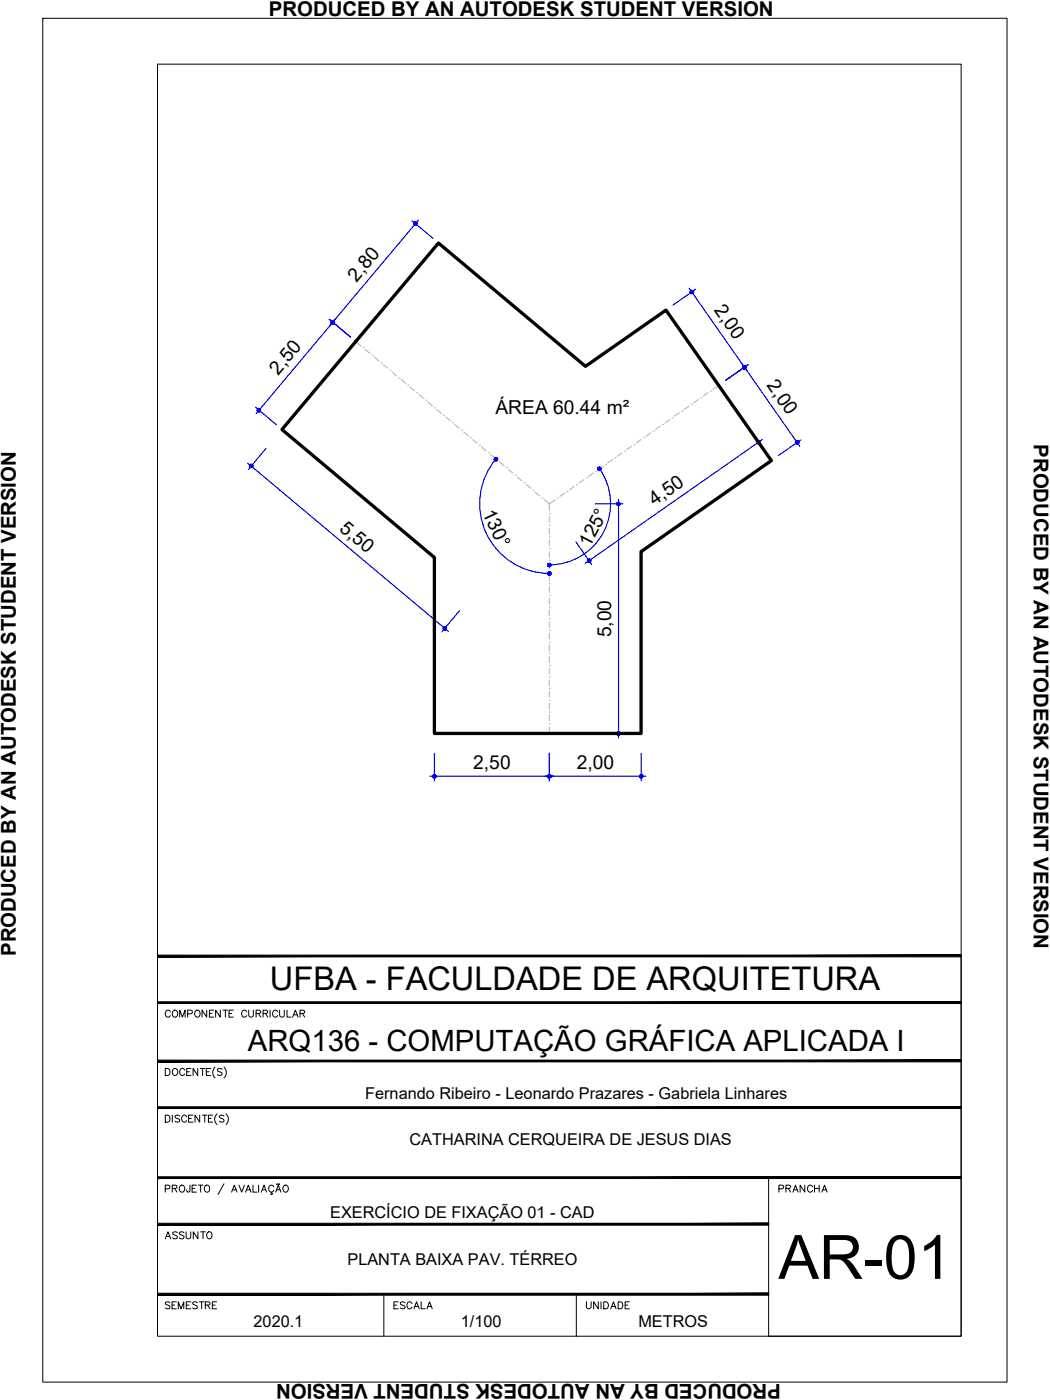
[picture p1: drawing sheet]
<svg xmlns="http://www.w3.org/2000/svg" width="229mm" height="305mm" viewBox="0 0 229 305" stroke-linecap="round" stroke-linejoin="round" font-family="sans-serif">
<!-- layer: ARQ_EIXO CINZA 04 -->
<g fill="none" stroke="#bababa" stroke-width=".25">
<path d="M77.5 74.3l1.1 1M79.1 75.7h.1M79.5 76.1l1 .8M81 77.3h.1M81.5 77.7l1 .9M83 79h.1M83.4 79.4l1 .8M84.9 80.6h.1M85.4 81l1 .8M86.9 82.3h.1M87.3 82.6l1 .8M88.8 83.9h.1"/>
<path d="M89.3 84.3l1 .8M90.7 85.5h.1M91.2 85.9l1 .8M92.7 87.1h.1M93.2 87.5l.9 .8M94.6 88.8h.1M95.1 89.2l1 .8M96.6 90.4h.1M97.1 90.8l.9 .8M98.5 92h.1M99 92.5l1 .8M100.5 93.6h.1"/>
<path d="M101 94.1l.9 .8M102.4 95.3h.1M102.9 95.7l1 .8M104.4 96.9h.1M104.9 97.3l.9 .9M106.3 98.6h.1M106.8 99l1 .8M133.9 99.7h.1M135.4 98.6l-1 .8M135.9 98.3h.1M137.5 97.2l-1.1 .7M138 96.8h.1"/>
<path d="M139.6 95.7l-1 .7M140.1 95.3h.1M141.6 94.2l-1 .8M142.2 93.9h.1M143.8 92.8l-1.1 .7M144.3 92.4h.1M145.8 91.4l-1 .7M146.3 91h.1M147.9 89.9l-1 .7M148.4 89.5h.1M150 88.4l-1.1 .8M150.5 88.1h.1"/>
<path d="M152.1 87l-1.1 .7M152.6 86.6h.1M154.1 85.5l-1 .7M154.7 85.1h.1M156.5 83.9l-1.3 .9M108.2 100.2h.1M108.8 100.6l.9 .8M110.2 101.8h.1M110.7 102.2l1 .8M112.1 103.5h.1M112.6 103.9l1 .8M114.1 105.1h.1"/>
<path d="M114.6 105.5l1 .8M116 106.7h.1M116.5 107.1l1 .9M118 108.4h.1M118.4 108.8l1.2 .9M119.6 119.5h.1M119.6 116.9h.1M119.6 114.4h.1M119.6 111.8h.1M119.6 112.5v1.2M119.6 115v1.3M119.6 117.6v1.2"/>
<path d="M120.9 108.8l-1.3 .9v1.5M121.4 108.5h.1M122.9 107.4l-1 .7M123.4 107h.1M125 105.9l-1 .7M125.5 105.5h.1M127.1 104.4l-1 .8M127.6 104.1h.1M129.2 103l-1.1 .7M129.7 102.6h.1M131.3 101.5l-1.1 .8M131.8 101.2h.1"/>
<path d="M133.3 100.1l-1 .7M119.6 139.8h.1M119.6 137.2h.1M119.6 134.7h.1M119.6 132.2h.1M119.6 129.6h.1M119.6 127.1h.1M119.6 124.5h.1M119.6 122h.1M119.6 120.1v1.3M119.6 122.6v1.3M119.6 125.2v1.2"/>
<path d="M119.6 127.7v1.3M119.6 130.3v1.2M119.6 132.8v1.3M119.6 135.3v1.3M119.6 137.9v1.2M119.6 157.6h.1M119.6 155h.1M119.6 152.5h.1M119.6 149.9h.1M119.6 147.4h.1M119.6 144.9h.1M119.6 142.3h.1"/>
<path d="M119.6 140.4v1.3M119.6 143v1.2M119.6 145.5v1.3M119.6 148v1.3M119.6 150.6v1.2M119.6 153.1v1.3M119.6 155.7v1.2M119.6 158.2v1.5"/>
</g>
<!-- layer: COTA AZUL -->
<g fill="none" stroke="#00f" stroke-width=".25">
<path d="M89.7 48l4.6 3.9M91.1 47.9l-35.3 42.2M71.7 69.5l4.6 3.9M150 62.7l24.1 34.5M151.4 63l-4.9 3.4M162.9 79.4l-4.9 3.4M55.6 88.6l4.6 3.9M57.9 97.6l-3.8 4.6M108 99.9a15.2 15.2 0 0 0-2.1 16.2 15.2 15.2 0 0 0 13.7 8.7M162.3 92.2l3.4 4.9M165.9 95.7l-38.5 26.9M174.4 95.8l-4.9 3.4"/>
<path d="M53.9 100.8l43.7 36.7M125.4 118l3.4 4.9M129.6 109.7h6M130.5 102a13.3 13.3 0 0 1-10.9 21M134.7 108.7v52M100 133l-3.8 4.6M129.6 159.7h6M93.6 169h47M94.6 164v6M119.6 164v6M139.6 164v6"/>
</g>
<!-- layer: 0 -->
<g fill="#00f" stroke="#00f" stroke-width=".22">
<path d="M54.4 101.2v.2l.3 .1zM54.4 101.4l.3 .1-.3 .1zM54.4 101.6l.1 .2 .2-.3z"/>
<path d="M54.7 101.5l-.2 .3h.2zM54.7 101.5l.1 .3h-.1zM54.7 101.5l.1 .3 .2-.1z"/>
<path d="M54.7 101.5l.3 .2 .1-.2zM54.7 101.5l.4-.2v.2zM54.9 101.2l-.2 .3 .4-.2z"/>
<path d="M54.8 101.1l-.1 .4 .2-.3zM54.6 101.1h.2l-.1 .4zM54.6 101.1l-.2 .1 .3 .3z"/>
<path d="M96.9 136.8l.2 .3 .1-.2zM96.9 136.8l.3-.1v.2zM97.1 136.5l-.2 .3 .3-.1z"/>
<path d="M96.9 136.4v.4l.2-.3zM96.7 136.4h.2v.4zM96.6 136.6l.3 .2-.2-.4z"/>
<path d="M96.6 136.6l-.1 .1 .4 .1zM96.5 136.7l.4 .1-.4 .1zM96.5 136.9l.1 .2 .3-.3z"/>
<path d="M96.9 136.8l-.3 .3 .2 .1zM96.9 136.8l.1 .4h-.2zM96.9 136.8l.1 .4 .1-.1z"/>
<path d="M134.5 109.4l.2 .3v-.4zM134.5 109.4l.2 .3-.4-.2zM134.3 109.5v.2h.4z"/>
<path d="M134.3 109.7v.2l.4-.2zM134.3 109.9l.4-.2-.2 .3zM134.7 109.7l-.2 .3 .2 .1z"/>
<path d="M134.7 109.7v.4l.1-.1zM134.7 109.7l.3 .2-.2 .1zM134.7 109.7l.3 .2v-.2z"/>
<path d="M134.7 109.7h.3v-.2zM134.8 109.4l.2 .1-.3 .2zM134.7 109.3v.4l.1-.3z"/>
<path d="M134.7 159.7v.4l.1-.1zM134.7 159.7l.3 .2-.2 .1zM134.7 159.7l.3 .2v-.2z"/>
<path d="M134.7 159.7h.3v-.2zM134.8 159.4l.2 .1-.3 .2zM134.7 159.3v.4l.1-.3z"/>
<path d="M134.5 159.4l.2 .3v-.4zM134.5 159.4l.2 .3-.4-.2zM134.3 159.5v.2h.4z"/>
<path d="M134.3 159.7v.2l.4-.2zM134.3 159.9l.4-.2-.2 .3zM134.7 159.7l-.2 .3 .2 .1z"/>
<path d="M127.9 122.3l.2 .1 .2-.3zM128.3 122.1v.4l-.2-.1zM128.3 122.1v.4l.2-.1z"/>
<path d="M128.3 122.1l.2 .3 .1-.1zM128.3 122.1l.4-.1-.1 .3zM128.3 122.1l.4-.1-.1-.1z"/>
<path d="M128.4 121.8l-.1 .3 .3-.2zM128.2 121.7l.2 .1-.1 .3zM128.1 121.8l.2 .3-.1-.4z"/>
<path d="M128.1 121.8l-.2 .1 .4 .2zM127.9 121.9l.4 .2h-.4zM127.9 122.1v.2l.4-.2z"/>
<path d="M165.3 95.9l-.2 .4 .3-.2zM165.1 95.9h.2l-.2 .4zM164.9 96l.2 .3v-.4z"/>
<path d="M164.9 96l-.1 .1 .3 .2zM164.8 96.1l.3 .2h-.3zM164.8 96.3v.2l.3-.2z"/>
<path d="M164.8 96.5l.2 .1 .1-.3zM165.1 96.3v.3h-.1zM165.1 96.3v.3h.3z"/>
<path d="M165.1 96.3l.3 .3v-.2zM165.1 96.3l.4-.1-.1 .2zM165.1 96.3l.4-.1-.1-.1z"/>
<path d="M150.4 63.2l-.1 .2 .3 .2zM150.3 63.4l.3 .2h-.4zM150.2 63.6l.1 .2 .3-.2z"/>
<path d="M150.3 63.8l.2 .1 .1-.3zM150.6 63.6l.1 .3h-.2zM150.6 63.6l.1 .3h.1z"/>
<path d="M150.6 63.6l.2 .3 .2-.2zM150.6 63.6l.4-.1v.2zM150.6 63.6l.4-.1-.1-.2z"/>
<path d="M150.8 63.2l-.2 .4 .3-.3zM150.6 63.2h.2l-.2 .4zM150.4 63.2l.2 .4v-.4z"/>
<path d="M162.1 80l.2 .3 .1-.2zM162.1 80l.4-.1-.1 .2zM162.1 80l.4-.1-.1-.2z"/>
<path d="M162.3 79.6l-.2 .4 .3-.3zM162.1 79.6h.2l-.2 .4zM161.9 79.6l.2 .4v-.4z"/>
<path d="M161.9 79.6l-.1 .2 .3 .2zM161.8 79.8l.3 .2h-.4zM161.7 80l.1 .2 .3-.2z"/>
<path d="M161.8 80.2l.1 .1 .2-.3zM162.1 80v.3h-.2zM162.1 80v.3h.2z"/>
<path d="M161.9 79.6l-.1 .2 .3 .2zM161.8 79.8l.3 .2h-.4zM161.7 80l.1 .2 .3-.2z"/>
<path d="M161.8 80.2l.1 .1 .2-.3zM162.1 80v.3h-.2zM162.1 80v.3h.2z"/>
<path d="M162.1 80l.2 .3 .1-.2zM162.1 80l.4-.1-.1 .2zM162.1 80l.4-.1-.1-.2z"/>
<path d="M162.3 79.6l-.2 .4 .3-.3zM162.1 79.6h.2l-.2 .4zM161.9 79.6l.2 .4v-.4z"/>
<path d="M173.6 96.3l.2 .3 .1-.1zM173.6 96.3h.3v.2zM173.6 96.3h.3v-.2z"/>
<path d="M173.7 96l-.1 .3 .3-.2zM173.5 96h.2l-.1 .3zM173.4 96l.2 .3-.1-.3z"/>
<path d="M173.4 96l-.2 .2 .4 .1zM173.2 96.2l.4 .1-.4 .1zM173.2 96.4l.1 .2 .3-.3z"/>
<path d="M173.3 96.6l.1 .1 .2-.4zM173.6 96.3v.4h-.2zM173.6 96.3v.4l.2-.1z"/>
<path d="M72.5 69.8l-.1 .3 .3-.2zM72.3 69.8h.2l-.1 .3zM72.2 69.9l.2 .2-.1-.3z"/>
<path d="M72.2 69.9l-.1 .2h.3zM72.1 70.1h.3l-.3 .2zM72.1 70.3l.1 .1 .2-.3z"/>
<path d="M72.4 70.1l-.2 .3 .2 .1zM72.4 70.1l.2 .4h-.2zM72.4 70.1l.2 .4 .1-.1z"/>
<path d="M72.4 70.1l.3 .3 .1-.2zM72.4 70.1l.4-.1v.2zM72.7 69.9l-.3 .2 .4-.1z"/>
<path d="M56.4 89.3l-.3 .3 .2 .1zM56.4 89.3l.1 .4h-.2zM56.4 89.3l.1 .4 .2-.2z"/>
<path d="M56.4 89.3l.3 .2v-.1zM56.4 89.3l.3-.1v.2zM56.6 89l-.2 .3 .3-.1z"/>
<path d="M56.4 88.9v.4l.2-.3zM56.3 88.9h.1v.4zM56.1 89.1l.3 .2-.1-.4z"/>
<path d="M56.1 89.1l-.1 .1 .4 .1zM56 89.2l.4 .1-.4 .1zM56 89.4l.1 .2 .3-.3z"/>
<path d="M72.4 70.1l-.2 .3 .2 .1zM72.4 70.1l.2 .4h-.2zM72.4 70.1l.2 .4 .1-.1z"/>
<path d="M72.4 70.1l.3 .3 .1-.2zM72.4 70.1l.4-.1v.2zM72.7 69.9l-.3 .2 .4-.1z"/>
<path d="M72.5 69.8l-.1 .3 .3-.2zM72.3 69.8h.2l-.1 .3zM72.2 69.9l.2 .2-.1-.3z"/>
<path d="M72.2 69.9l-.1 .2h.3zM72.1 70.1h.3l-.3 .2zM72.1 70.3l.1 .1 .2-.3z"/>
<path d="M90.5 48.3v.4l.2-.3zM90.3 48.3h.2v.4zM90.3 48.3l-.1 .2 .3 .2z"/>
<path d="M90.2 48.5l-.1 .1 .4 .1zM90.1 48.6l.4 .1-.4 .1zM90.1 48.8l.1 .2 .3-.3z"/>
<path d="M90.5 48.7l-.3 .3 .2 .1zM90.5 48.7l.1 .4h-.2zM90.5 48.7l.1 .4 .1-.2z"/>
<path d="M90.5 48.7l.2 .2 .1-.1zM90.5 48.7l.3-.1v.2zM90.7 48.4l-.2 .3 .3-.1z"/>
<path d="M119.6 169h.4l-.1-.2zM119.8 168.7l.1 .1-.3 .2zM119.6 168.6v.4l.2-.3z"/>
<path d="M119.4 168.7l.2 .3v-.4zM119.3 168.8l.1-.1 .2 .3zM119.3 168.8l-.1 .2h.4z"/>
<path d="M119.2 169l.1 .2 .3-.2zM119.3 169.2l.3-.2-.2 .3zM119.6 169l-.2 .3 .2 .1z"/>
<path d="M119.6 169v.4l.2-.1zM119.6 169l.3 .2-.1 .1zM119.6 169l.3 .2 .1-.2z"/>
<path d="M94.2 169l.1 .2 .3-.2zM94.3 169.2l.3-.2-.2 .3zM94.6 169l-.2 .3 .2 .1z"/>
<path d="M94.6 169v.4l.2-.1zM94.6 169l.3 .2-.1 .1zM94.6 169l.3 .2 .1-.2z"/>
<path d="M94.6 169h.4l-.1-.2zM94.8 168.7l.1 .1-.3 .2zM94.6 168.6v.4l.2-.3z"/>
<path d="M94.4 168.7l.2 .3v-.4zM94.4 168.7l.2 .3-.3-.2zM94.3 168.8l-.1 .2h.4z"/>
<path d="M139.6 169h.4l-.1-.2zM139.8 168.7l.1 .1-.3 .2zM139.6 168.6v.4l.2-.3z"/>
<path d="M139.4 168.7l.2 .3v-.4zM139.4 168.7l.2 .3-.3-.2zM139.3 168.8l-.1 .2h.4z"/>
<path d="M139.2 169l.1 .2 .3-.2zM139.3 169.2l.3-.2-.2 .3zM139.6 169l-.2 .3 .2 .1z"/>
<path d="M139.6 169v.4l.2-.1zM139.6 169l.3 .2-.1 .1zM139.6 169l.3 .2 .1-.2z"/>
<path d="M119.2 169l.1 .2 .3-.2zM119.3 169.2l.3-.2-.2 .3zM119.6 169l-.2 .3 .2 .1z"/>
<path d="M119.6 169v.4l.2-.1zM119.6 169l.3 .2-.1 .1zM119.6 169l.3 .2 .1-.2z"/>
<path d="M119.6 169h.4l-.1-.2zM119.8 168.7l.1 .1-.3 .2zM119.6 168.6v.4l.2-.3z"/>
<path d="M119.4 168.7l.2 .3v-.4zM119.3 168.8l.1-.1 .2 .3zM119.3 168.8l-.1 .2h.4z"/>
<path d="M108 99.6v.3l.2-.2zM107.9 99.6h.1v.3zM107.7 99.7l.3 .2-.1-.3z"/>
<path d="M107.7 99.7l-.1 .2h.4zM107.6 99.9h.4l-.4 .2zM107.6 100.1l.1 .1 .3-.3z"/>
<path d="M108 99.9l-.3 .3 .2 .1zM108 99.9l.1 .4h-.2zM108 99.9l.1 .4 .1-.1z"/>
<path d="M108 99.9l.2 .3 .1-.2zM108 99.9l.3-.1v.2zM108.2 99.7l-.2 .2 .3-.1z"/>
<path d="M119.6 124.8h.4l-.1-.1zM119.8 124.5l.1 .2-.3 .1zM119.6 124.5v.3l.2-.3z"/>
<path d="M119.4 124.5l.2 .3v-.3zM119.3 124.7l.1-.2 .2 .3zM119.3 124.7l-.1 .1h.4z"/>
<path d="M119.2 124.8l.1 .3 .3-.3zM119.3 125.1l.3-.3-.2 .4zM119.6 124.8l-.2 .4h.2z"/>
<path d="M119.6 124.8v.4h.2zM119.6 124.8l.3 .3-.1 .1zM119.6 124.8l.3 .3 .1-.3z"/>
<path d="M119.2 123l.1 .2 .3-.2zM119.3 123.2l.3-.2-.2 .3zM119.6 123l-.2 .3 .2 .1z"/>
<path d="M119.6 123v.4l.2-.1zM119.6 123l.3 .2-.1 .1zM119.6 123l.3 .2 .1-.2z"/>
<path d="M119.6 123h.4l-.1-.2zM119.8 122.7l.1 .1-.3 .2zM119.6 122.6v.4l.2-.3z"/>
<path d="M119.4 122.7l.2 .3v-.4zM119.3 122.8l.1-.1 .2 .3zM119.3 122.8l-.1 .2h.4z"/>
<path d="M130.3 101.8l-.2 .1 .4 .2zM130.1 101.9l.4 .2h-.4zM130.1 102.1l.1 .2 .3-.2z"/>
<path d="M130.2 102.3l.1 .1 .2-.3zM130.5 102.1v.3h-.2zM130.5 102.1v.3h.2z"/>
<path d="M130.5 102.1l.2 .3 .1-.2zM130.5 102.1l.4-.1-.1 .2zM130.5 102.1l.4-.1-.1-.1z"/>
<path d="M130.6 101.7l-.1 .4 .3-.2zM130.5 101.7h.1l-.1 .4zM130.3 101.8l.2 .3v-.4z"/>
</g>
<path d="M95.5 52.9l32 26.9 17.5-12.3 22.9 32.8-28.3 19.8v39.6h-45v-38.3l-33.2-27.9z" fill="none" stroke="#000" stroke-width=".72"/>
<!-- layer: MRG_EXTERNA -->
<path d="M9.3 4h209.9v296.9h-209.9z" fill="none" stroke="#000" stroke-width=".22"/>
<!-- layer: MRG_INTERNA -->
<path d="M34.3 14h175v276.9h-175z" fill="none" stroke="#000" stroke-width=".22"/>
<!-- layer: SIMB_01 -->
<g fill="#000" stroke="#000" stroke-width=".22">
<path d="M34.3 218.1v.4l175-.4zM34.3 218.5l175-.4v.4z"/>
<path d="M34.3 207.9v.4l175-.4zM34.3 208.3l175-.4v.4z"/>
<path d="M34.3 230.8v.4l175-.4zM34.3 231.2l175-.4v.4z"/>
<path d="M34.3 256.2v.4l175-.4zM34.3 256.6l175-.4v.4z"/>
<path d="M34.3 241v.3l175-.3zM34.3 241.3l175-.3v.3z"/>
<path d="M34.3 266.3v.4l133-.4zM34.3 266.7l133-.4v.4z"/>
<path d="M34.3 282h133v-.4zM34.3 281.6h133l-133 .4z"/>
</g>
<g fill="none" stroke="#000" stroke-width=".22">
<path d="M45 219.9v1.5l-1-1.5v1.5M46.5 219.9h-.9v1.5h.9M48 219.9v1.5l-1.1-1.5v1.5M48.6 219.9h1M49.1 219.9v1.5M50.8 219.9h-.9v1.5h.9M54.1 219.9v1.1l.5 .4h.3l.3-.4v-1.1M58.8 219.9v1.5M60.9 219.9v1.1l.4 .4 .5-.2 .1-1.3M62.5 219.9v1.5h.9M209.3 208.1v82.8h-42v-34.5M36 232.6h.5a.82 .82 0 0 1 .5 .8 .82 .82 0 0 1-.5 .7h-.5z"/>
<path d="M37.1 220.3a.56 .56 0 0 0-.7-.4 .56 .56 0 0 0-.4 .6 .63 .63 0 0 0 .2 .8 .63 .63 0 0 0 .9-.2M37.7 220.1a.72 .72 0 0 1 1 .2 .72 .72 0 0 1-.3 1.1 .72 .72 0 0 1-.9-.4 .72 .72 0 0 1 .2-.9zM37.7 232.8a.72 .72 0 0 1 1 .2 .72 .72 0 0 1-.3 1.1 .72 .72 0 0 1-.9-.4 .72 .72 0 0 1 .2-.9zM39.1 221.4v-1.5l.6 1.5 .6-1.5v1.5M40.2 233a.56 .56 0 0 0-.6-.4 .56 .56 0 0 0-.5 .6 .63 .63 0 0 0 .3 .8 .63 .63 0 0 0 .8-.2M40.6 233.3h.6M40.9 220.7l.9-.1v-.5l-.3-.2h-.6v1.5M41.6 232.6h-1v1.5h1M42.7 220a.71 .71 0 0 1 .9 .7 .71 .71 0 0 1-.9 .7l-.3-.5v-.4zM43.1 232.6v1.5l-1.1-1.5v1.5M43.6 232.6h1M44.1 232.6v1.5"/>
<path d="M44.9 233.3h.6M45.6 220.6h.5M45.9 232.6h-1v1.5h1M46.8 232.3a1.57 1.57 0 0 0 0 2.4M48.3 232.8l-.3-.2-.7 .2 .2 .4 .5 .2 .3 .3v.2l-.3 .2-.7-.2M48.8 232.3a1.57 1.57 0 0 1 0 2.4M49.9 220.6h.5M53.7 220.3a.56 .56 0 0 0-.6-.4 .56 .56 0 0 0-.5 .6 .63 .63 0 0 0 .3 .8 .63 .63 0 0 0 .8-.2M55.8 220.6h.8l.2-.4-.4-.3h-.6v1.5M56.3 220.6l.5 .8M57.3 220.6h.8l.2-.4-.4-.3h-.6v1.5M57.8 220.6l.5 .8"/>
<path d="M60.5 220.3a.56 .56 0 0 0-.7-.4 .56 .56 0 0 0-.4 .6 .63 .63 0 0 0 .2 .8 .63 .63 0 0 0 .9-.2M63.7 221.4l.6-1.5 .6 1.5M63.9 220.9h.7M65.3 220.6h.9l.1-.4-.3-.3h-.7v1.5M65.8 220.6l.5 .8M36 242.8h.5a.82 .82 0 0 1 .5 .7 .82 .82 0 0 1-.5 .8h-.5zM36 258.8l.9-.1 .1-.6-1-.1v1.5M37.5 258.7l1-.1v-.5l-1-.1v1.5M37.5 242.8v1.5M38 258.7l.5 .8M39.1 243l-.3-.2-.7 .2 .2 .4 .7 .3 .1 .2v.2l-.3 .2-.7-.2M39.2 258.2a.72 .72 0 0 1 1 .2 .72 .72 0 0 1-.3 1.1 .72 .72 0 0 1-.9-.4 .72 .72 0 0 1 .2-.9z"/>
<path d="M40.6 243.2a.56 .56 0 0 0-.6-.4 .56 .56 0 0 0-.5 .6 .63 .63 0 0 0 .3 .8 .63 .63 0 0 0 .8-.2M41.1 243.5h.6M41.4 258l-.1 1.4-.4 .1-.2-.1-.1-.4M41.8 258.7h.6M42 242.8h-.9v1.5h.9M42.8 258h-1v1.5h1M43.2 258h1M43.5 242.8v1.5l-1-1.5v1.5M43.7 258v1.5M44.1 242.8h1M44.6 242.8v1.5M44.6 258.2a.63 .63 0 0 1 .8-.1 .63 .63 0 0 1 .2 .9 .57 .57 0 0 1-.5 .6 .57 .57 0 0 1-.6-.6z"/>
<path d="M45.4 243.5h.5M46.3 242.8h-.9v1.5h.9M47.2 242.5a1.57 1.57 0 0 0 0 2.3M48.8 243l-.4-.2-.6 .2 .1 .4 .7 .3 .2 .2v.2l-.4 .2-.6-.2M48.8 257.7l-1.3 2.4M49.2 242.5a1.57 1.57 0 0 1 0 2.3M50.4 259.5l.6-1.5 .6 1.5M50.7 259h.7M52 258l.6 1.5 .6-1.5M53.5 259.5l.6-1.5 .6 1.5M53.7 259h.7M55.1 258v1.5h.9"/>
<path d="M56.3 258v1.5M56.9 259.5l.6-1.5 .5 1.5M57.1 259h.7M59.1 259.5v.3l.2 .2h-.4M59.6 258.4a.6 .6 0 0 0-.9-.3 .6 .6 0 0 0-.2 .9 .54 .54 0 0 0 .4 .5 .54 .54 0 0 0 .7-.3M60 259.5l.6-1.5 .6 1.5M60.2 259h.8M60.3 257.8l-.1 .1M60.3 257.8h.2M60.5 257.8l.1 .1M60.6 257.9h.2M60.9 257.7l-.1 .2"/>
<path d="M61.8 258.2a.72 .72 0 0 1 1 .2 .72 .72 0 0 1-.3 1.1 .72 .72 0 0 1-.9-.4 .72 .72 0 0 1 .2-.9zM83.6 281.8v9.1M125.5 281.8v9.1"/>
</g>
<text font-size="13.3" x="169.5" y="278.4">AR-01</text>
<text font-size="7.1" x="58.8" y="215.6">UFBA - FACULDADE DE ARQUITETURA</text>
<text font-size="6.4" x="54" y="228.9">ARQ136 - COMPUTAÇÃO GRÁFICA APLICADA I</text>
<g font-size="4.4">
<text x="58.5" y="3.6">PRODUCED BY AN AUTODESK STUDENT VERSION</text>
<text x="225.1" y="96.7" transform="rotate(90 225.1 96.7)">PRODUCED BY AN AUTODESK STUDENT VERSION</text>
<text x="3.5" y="208.2" transform="rotate(-90 3.5 208.2)">PRODUCED BY AN AUTODESK STUDENT VERSION</text>
<text x="168.3" y="260.7">PRANCHA</text>
<text x="34.9" y="270.9">ASSUNTO</text>
<text x="34.9" y="286.1">SEMESTRE</text>
<text x="84.7" y="286.1">ESCALA</text>
<text x="126.3" y="286.1">UNIDADE</text>
<text x="170" y="301.3" transform="rotate(-180 170 301.3)">PRODUCED BY AN AUTODESK STUDENT VERSION</text>
</g>
<g font-size="4.2">
<text x="77.6" y="61.5" transform="rotate(-50 77.6 61.5)">2,80</text>
<text x="155.4" y="67.5" transform="rotate(55 155.4 67.5)">2,00</text>
<text x="60.6" y="81.8" transform="rotate(-50 60.6 81.8)">2,50</text>
<text x="166.8" y="83.9" transform="rotate(55 166.8 83.9)">2,00</text>
<text x="107.9" y="90.1">ÁREA 60.44 m²</text>
<text x="104.9" y="111.6" transform="rotate(65 104.9 111.6)">130°</text>
<text x="142.5" y="110.2" transform="rotate(-35 142.5 110.2)">4,50</text>
<text x="73.7" y="115.3" transform="rotate(40 73.7 115.3)">5,50</text>
<text x="128.4" y="119.3" transform="rotate(-62 128.4 119.3)">125°</text>
<text x="133.1" y="138.8" transform="rotate(-90 133.1 138.8)">5,00</text>
<text x="103" y="167.4">2,50</text>
<text x="125.6" y="167.4">2,00</text>
</g>
<g font-size="3.5">
<text x="79.5" y="239.3">Fernando Ribeiro - Leonardo Prazares - Gabriela Linhares</text>
<text x="89.2" y="249.3">CATHARINA CERQUEIRA DE JESUS DIAS</text>
<text x="71.9" y="265.2">EXERCÍCIO DE FIXAÇÃO 01 - CAD</text>
<text x="75.6" y="275.4">PLANTA BAIXA PAV. TÉRREO</text>
<text x="55.2" y="289">2020.1</text>
<text x="100.3" y="289">1/100</text>
<text x="139" y="289">METROS</text>
</g>
</svg>
